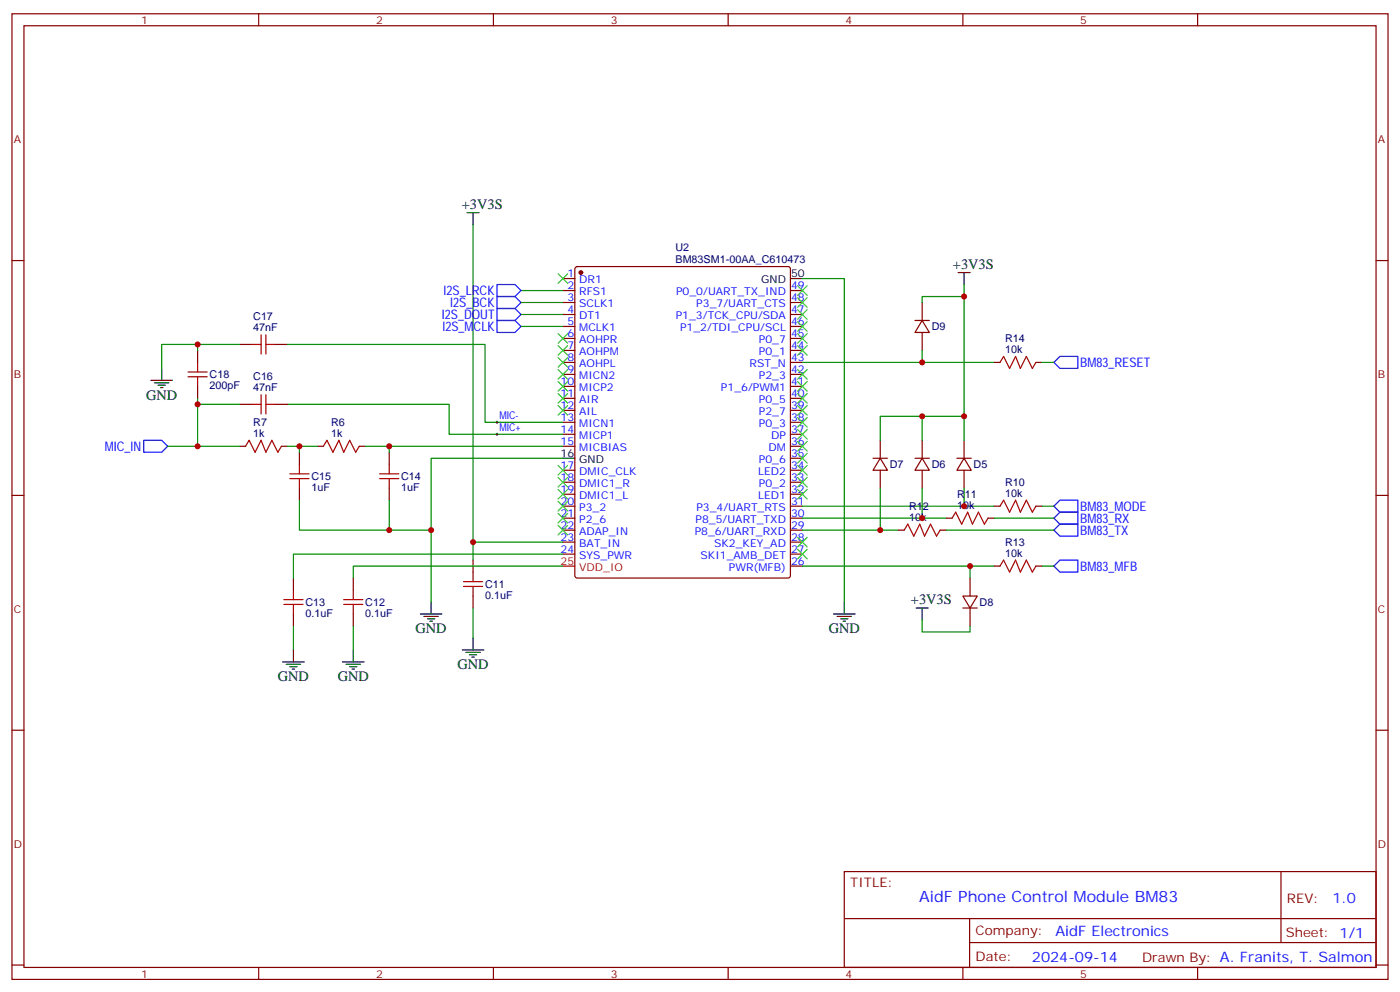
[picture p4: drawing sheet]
<svg xmlns="http://www.w3.org/2000/svg" width="412mm" height="292mm" viewBox="0 0 412 292" stroke-linecap="round" stroke-linejoin="round" font-family="sans-serif">
<g fill="none" stroke="#870000" stroke-width=".35">
<path d="M3.5 4.1h405.4v284.3h-405.4zM7.1 7.6h398.2v277.3h-398.2zM76.2 4.1v3.5M145.3 4.1v3.5M214.5 4.1v3.5M283.6 4.1v3.5M352.8 4.1v3.5M3.5 76.7h3.6M169.6 78.7l.4-.2h62.1l.5 .2 .2 .5v90.3l-.2 .5-.5 .2h-62.1l-.5-.2-.2-.5v-90.3zM405.3 76.7h3.6M165.8 82h3.5M165.8 85.5h3.5"/>
<path d="M165.8 89.1h3.5M165.8 92.6h3.5M165.8 96.1h3.5M165.8 99.7h3.5M232.8 85.5h3.6M232.8 89.1h3.6M232.8 92.6h3.6M232.8 96.1h3.6M232.8 99.7h3.6M269.5 94.4h4.3M271.6 94.4l2.2 3.5h-4.3zM271.6 89.1v5.3"/>
<path d="M271.6 97.9v5.3M58.2 103.2v3.5M58.2 113.8v3.5M70.6 119.1h3.5M70.6 101.4h3.5M81.1 119.1h3.6M81.1 101.4h3.6M165.8 103.2h3.5M165.8 106.7h3.5M165.8 110.2h3.5M165.8 113.8h3.5M165.8 117.3h3.5"/>
<path d="M232.8 103.2h3.6M232.8 106.7h3.6M232.8 110.2h3.6M232.8 113.8h3.6M232.8 117.3h3.6M292.8 106.7h1.8M305.2 106.7h1.7M70.6 131.4h1.7M82.9 131.4h1.8M88.2 133.2v3.5M93.5 131.4h1.7M105.8 131.4h1.8"/>
<path d="M114.7 133.2v3.5M165.8 120.8h3.5M165.8 124.4h3.5M165.8 127.9h3.5M165.8 131.4h3.5M165.8 138.5h3.5M232.8 120.8h3.6M232.8 124.4h3.6M232.8 127.9h3.6M232.8 131.4h3.6M232.8 138.5h3.6M232.8 134.9h3.6"/>
<path d="M257.2 134.9h4.2M259.3 134.9l2.1 3.6h-4.2zM259.3 129.6v5.3M259.3 138.5v5.3M269.5 134.9h4.3M271.6 134.9l2.2 3.6h-4.3zM271.6 129.6v5.3M271.6 138.5v5.3M281.9 134.9h4.2M284 134.9l2.1 3.6h-4.2zM284 129.6v5.3M284 138.5v5.3"/>
<path d="M3.5 145.9h3.6M88.2 143.8v3.5M114.7 143.8v3.5M165.8 142h3.5M165.8 145.5h3.5M165.8 149h3.5M165.8 152.6h3.5M165.8 156.1h3.5M165.8 159.6h3.5M232.8 142h3.6M232.8 145.5h3.6M232.8 149h3.6"/>
<path d="M232.8 152.6h3.6M232.8 156.1h3.6M232.8 159.6h3.6M264.6 156.1h1.7M276.9 156.1h1.8M278.7 152.6h1.8M291 152.6h1.8M292.8 149h1.8M305.2 149h1.7M405.3 145.9h3.6M86.4 170.2v3.5M104.1 170.2v3.5"/>
<path d="M139.3 164.9v3.6M139.3 175.5v3.5M165.8 163.2h3.5M232.8 163.2h3.6M232.8 166.7h3.6M283.6 175.5h4.3l-2.1 3.5zM283.6 179h4.3M285.8 170.2v5.3M285.8 179v5.3M292.8 166.7h1.8M305.2 166.7h1.7M86.4 180.8v3.5"/>
<path d="M104.1 180.8v3.5M3.5 215h3.6M405.3 215h3.6M248.7 256.6h156.6v28.3h-156.6zM377.3 256.7v20.8M248.7 270.5h156.5M285.6 277.5h119.6M285.6 270.5v14.1M3.5 284.2h3.6M76.2 284.9v3.5M145.3 284.9v3.5M214.5 284.9v3.5"/>
<path d="M283.6 284.9v3.5M352.8 284.9v3.5M405.3 284.2h3.6"/>
</g>
<circle cx="171.1" cy="80.3" r=".53" fill="#870000" stroke="#870000" stroke-width=".35"/>
<g fill="none" stroke="#000" stroke-width=".35">
<path d="M137.6 62.6h3.5M139.3 62.6v3.5M232.8 82h3.6M282.2 80.3h3.6M284 80.3v3.5M44.4 112h6.4M45.5 112.7h4.2M46.6 113.4h2.1M47.3 114.1h.7M47.6 108.5v3.5M165.8 134.9h3.5M127 177.3v3.5"/>
<path d="M248.7 177.3v3.5M269.9 179h3.5M271.6 179v3.6M83.3 194.9h6.3M84.3 195.6h4.2M85.4 196.3h2.1M86.1 197h.7M86.4 191.4v3.5M100.9 194.9h6.3M102 195.6h4.2M103 196.3h2.1M103.7 197h.7"/>
<path d="M104.1 191.4v3.5M123.8 180.8h6.4M124.9 181.5h4.2M125.9 182.2h2.2M126.6 182.9h.8M136.2 191.4h6.3M137.2 192.1h4.3M138.3 192.8h2.1M139 193.5h.7M139.3 187.9v3.5M245.5 180.8h6.4M246.6 181.5h4.2"/>
<path d="M247.6 182.2h2.2M248.4 182.9h.7"/>
</g>
<path d="M165.8 166.7h3.5" fill="none" stroke="#f00" stroke-width=".35"/>
<g fill="none" stroke="#008700" stroke-width=".35">
<path d="M139.3 66.1v93.5h26.5M153.5 85.5h12.3M153.5 89.1h12.3M153.5 92.6h12.3M153.5 96.1h12.3M236.4 82h12.3v95.3M284 87.3h-12.4v1.8M284 83.8v45.8M58.2 101.4v1.8M58.2 117.3v1.8M70.6 119.1h-12.4v12.3M70.6 101.4h-23v7.1"/>
<path d="M84.7 119.1h47.6v8.8h33.5M84.7 101.4h58.2v23h22.9M236.4 106.7h56.4M271.6 103.2v3.5M306.9 106.7h3.5M49.4 131.4h21.2M84.7 131.4h8.8M88.2 131.4v1.8M107.6 131.4h58.2M114.7 131.4v1.8M165.8 134.9h-38.8v42.4M271.6 122.6h-12.3v7"/>
<path d="M284 122.6h-12.4v7M88.2 147.3v8.8h38.8M114.7 147.3v8.8M139.3 159.6v5.3M236.4 152.6h42.3M236.4 156.1h22.9M236.4 149h47.6M259.3 143.8v12.3h5.3M271.6 143.8v8.8M278.7 156.1h31.7M284 143.8v5.2h8.8M292.8 152.6h17.6"/>
<path d="M306.9 149h3.5M139.3 179v8.9M165.8 166.7h-61.7v3.5M165.8 163.2h-79.4v7M236.4 166.7h56.4M285.8 166.7v3.5M306.9 166.7h3.5M86.4 184.3v7.1M104.1 184.3v7.1M271.6 182.6v3.5h14.2v-1.8"/>
</g>
<g fill="none" stroke="#a10000" stroke-width=".35">
<path d="M76.9 98.6v5.6M78.3 98.6v5.6M55.4 110.9h5.6M55.4 109.5h5.6M58.2 106.7v2.8M58.2 110.9v2.9M74.1 119.1h2.8M74.1 101.4h2.8M76.9 116.2v5.7M78.3 119.1h2.8M78.3 116.2v5.7M78.3 101.4h2.8"/>
<path d="M294.6 106.7l1-1.7 1.8 3.5 1.8-3.5 1.4 3.5 1.7-3.5 1.8 3.5 1.1-1.8M72.3 131.4l1.1-1.8 1.7 3.6 1.8-3.6 1.4 3.6 1.8-3.6 1.7 3.6 1.1-1.8M85.4 139.5h5.6M88.2 136.7v2.8M95.2 131.4l1.1-1.8 1.8 3.6 1.7-3.6 1.4 3.6 1.8-3.6 1.8 3.6 1-1.8M111.8 139.5h5.7M114.7 136.7v2.8M85.4 140.9h5.6M88.2 140.9v2.9M111.8 140.9h5.7M114.7 140.9v2.9M266.3 156.1l1.1-1.8 1.8 3.6 1.7-3.6 1.4 3.6 1.8-3.6 1.8 3.6 1-1.8"/>
<path d="M280.5 152.6l1-1.8 1.8 3.5 1.7-3.5 1.5 3.5 1.7-3.5 1.8 3.5 1-1.7M294.6 149l1-1.7 1.8 3.5 1.8-3.5 1.4 3.5 1.7-3.5 1.8 3.5 1.1-1.8M83.6 178h5.7M83.6 176.6h5.7M86.4 173.7v2.9M86.4 178v2.8M101.2 178h5.7M101.2 176.6h5.7M104.1 173.7v2.9M104.1 178v2.8M136.5 172.7h5.7M136.5 171.3h5.7"/>
<path d="M139.3 168.5v2.8M139.3 172.7v2.8M294.6 166.7l1-1.8 1.8 3.6 1.8-3.6 1.4 3.6 1.7-3.6 1.8 3.6 1.1-1.8"/>
</g>
<path d="M146.4 83.8h5.3l1.8 1.7-1.8 1.8h-5.3zM146.4 87.3h5.3l1.8 1.8-1.8 1.7h-5.3zM146.4 90.8h5.3l1.8 1.8-1.8 1.8h-5.3zM146.4 94.4h5.3l1.8 1.7-1.8 1.8h-5.3zM310.4 106.7l1.8-1.7h5.3v3.5h-5.3zM42.3 129.6h5.3l1.8 1.8-1.8 1.8h-5.3zM310.4 152.6l1.8-1.8h5.3v3.5h-5.3zM310.4 156.1l1.8-1.8h5.3v3.6h-5.3zM310.4 149l1.8-1.7h5.3v3.5h-5.3zM310.4 166.7l1.8-1.8h5.3v3.6h-5.3z" fill="none" stroke="#00f" stroke-width=".35"/>
<path d="M146 124.4h.8M146 127.9h.8M146.4 124v.7M146.4 127.5v.7" fill="none" stroke="#000" stroke-width=".29"/>
<g fill="none" stroke="#3c3" stroke-width=".35">
<path d="M164.4 80.6l2.8 2.8M164.4 98.2l2.8 2.9M167.2 80.6l-2.8 2.8M167.2 98.2l-2.8 2.9M234.9 98.2l2.9 2.9M234.9 94.7l2.9 2.8M234.9 91.2l2.9 2.8M234.9 87.7l2.9 2.8M234.9 84.1l2.9 2.9M237.8 84.1l-2.9 2.9M237.8 98.2l-2.9 2.9M237.8 94.7l-2.9 2.8"/>
<path d="M237.8 91.2l-2.9 2.8M237.8 87.7l-2.9 2.8M164.4 108.8l2.8 2.9M164.4 112.4l2.8 2.8M164.4 115.9l2.8 2.8M164.4 119.4l2.8 2.8M164.4 101.8l2.8 2.8M164.4 105.3l2.8 2.8M167.2 108.8l-2.8 2.9M167.2 112.4l-2.8 2.8M167.2 115.9l-2.8 2.8M167.2 119.4l-2.8 2.8"/>
<path d="M167.2 101.8l-2.8 2.8M167.2 105.3l-2.8 2.8M234.9 119.4l2.9 2.8M234.9 115.9l2.9 2.8M234.9 112.4l2.9 2.8M234.9 108.8l2.9 2.9M234.9 101.8l2.9 2.8M237.8 119.4l-2.9 2.8M237.8 115.9l-2.9 2.8M237.8 112.4l-2.9 2.8M237.8 108.8l-2.9 2.9M237.8 101.8l-2.9 2.8"/>
<path d="M164.4 137.1l2.8 2.8M167.2 137.1l-2.8 2.8M234.9 137.1l2.9 2.8M234.9 133.5l2.9 2.8M234.9 130l2.9 2.8M234.9 126.5l2.9 2.8M234.9 122.9l2.9 2.9M237.8 137.1l-2.9 2.8M237.8 133.5l-2.9 2.8M237.8 130l-2.9 2.8M237.8 126.5l-2.9 2.8M237.8 122.9l-2.9 2.9"/>
<path d="M164.4 140.6l2.8 2.8M164.4 144.1l2.8 2.8M164.4 147.6l2.8 2.9M164.4 151.2l2.8 2.8M164.4 154.7l2.8 2.8M167.2 140.6l-2.8 2.8M167.2 144.1l-2.8 2.8M167.2 147.6l-2.8 2.9M167.2 151.2l-2.8 2.8M167.2 154.7l-2.8 2.8M234.9 158.2l2.9 2.8M234.9 144.1l2.9 2.8"/>
<path d="M234.9 140.6l2.9 2.8M237.8 158.2l-2.9 2.8M237.8 144.1l-2.9 2.8M237.8 140.6l-2.9 2.8M234.9 161.7l2.9 2.9M237.8 161.7l-2.9 2.9"/>
</g>
<g fill="#c00">
<circle cx="139.3" cy="159.6" r=".88"/>
<circle cx="114.7" cy="131.4" r=".88"/>
<circle cx="88.2" cy="131.4" r=".88"/>
<circle cx="127" cy="156.1" r=".88"/>
<circle cx="114.7" cy="156.1" r=".88"/>
<circle cx="58.2" cy="131.4" r=".88"/>
<circle cx="58.2" cy="119.1" r=".88"/>
<circle cx="58.2" cy="101.4" r=".88"/>
<circle cx="284" cy="149" r=".88"/>
<circle cx="271.6" cy="152.6" r=".88"/>
<circle cx="284" cy="122.6" r=".88"/>
<circle cx="271.6" cy="122.6" r=".88"/>
<circle cx="259.3" cy="156.1" r=".88"/>
<circle cx="285.8" cy="166.7" r=".88"/>
<circle cx="271.6" cy="106.7" r=".88"/>
<circle cx="284" cy="87.3" r=".88"/>
</g>
<text font-size="4.6" fill="#00f" x="270.8" y="265.7">AidF Phone Control Module BM83</text>
<g font-size="4.2">
<text x="136.1" y="61.5">+3V3S</text>
<text x="280.7" y="79.2">+3V3S</text>
<text x="43" y="117.7">GND</text>
<text x="268.3" y="177.9">+3V3S</text>
<text x="122.4" y="186.4">GND</text>
<text x="244.1" y="186.4">GND</text>
<text x="134.8" y="197">GND</text>
<text x="81.8" y="200.6">GND</text>
<text x="99.5" y="200.6">GND</text>
</g>
<g font-size="4.2" fill="#00f">
<text x="392.5" y="265.9">1.0</text>
<text x="310.9" y="275.5">AidF Electronics</text>
<text x="304" y="283.3">2024-09-14</text>
</g>
<g font-size="3.9" fill="#00f">
<text x="130.7" y="86.9">I2S_LRCK</text>
<text x="130.2" y="94">I2S_DOUT</text>
<text x="132.6" y="90.4">I2S_BCK</text>
<text x="130.3" y="97.5">I2S_MCLK</text>
<text x="318.2" y="108">BM83_RESET</text>
<text x="30.9" y="132.8">MIC_IN</text>
<text x="318.2" y="153.9">BM83_RX</text>
<text x="318.2" y="150.4">BM83_MODE</text>
<text x="318.2" y="157.4">BM83_TX</text>
<text x="318.2" y="168">BM83_MFB</text>
</g>
<g font-size="3.9" fill="#800">
<text x="250.5" y="261.2">TITLE:</text>
<text x="379.1" y="265.9">REV:</text>
<text x="287.4" y="275.4">Company:</text>
<text x="378.7" y="276">Sheet: 1/1</text>
<text x="287.4" y="283.1">Date:</text>
<text x="336.4" y="283.2">Drawn By: A. Franits, T. Salmon</text>
</g>
<g font-size="3.2" fill="#800">
<text x="41.6" y="7.1">1</text>
<text x="110.8" y="7.1">2</text>
<text x="179.9" y="7.1">3</text>
<text x="249.1" y="7.1">4</text>
<text x="318.2" y="7.1">5</text>
<text x="4.1" y="42.2">A</text>
<text x="405.9" y="42.2">A</text>
<text x="4.1" y="111.3">B</text>
<text x="405.9" y="111.3">B</text>
<text x="4.1" y="180.4">C</text>
<text x="405.9" y="180.4">C</text>
<text x="4.1" y="249.6">D</text>
<text x="405.9" y="249.6">D</text>
<text x="41.6" y="287.9">1</text>
<text x="110.8" y="287.9">2</text>
<text x="179.9" y="287.9">3</text>
<text x="249.1" y="287.9">4</text>
<text x="318.2" y="287.9">5</text>
</g>
<g font-size="3.2" fill="#000080">
<text x="199" y="77.3">BM83SM1-00AA_C610473</text>
<text x="199" y="74">U2</text>
<text x="74.6" y="94.3">C17</text>
<text x="74.6" y="97.5">47nF</text>
<text x="274.5" y="97.3">D9</text>
<text x="296" y="100.7">R14</text>
<text x="296" y="103.9">10k</text>
<text x="61.7" y="111.4">C18</text>
<text x="74.6" y="112">C16</text>
<text x="61.7" y="114.6">200pF</text>
<text x="74.6" y="115.2">47nF</text>
<text x="74.6" y="125.4">R7</text>
<text x="97.5" y="125.4">R6</text>
<text x="74.6" y="128.6">1k</text>
<text x="97.5" y="128.6">1k</text>
<text x="262.1" y="137.9">D7</text>
<text x="274.5" y="137.9">D6</text>
<text x="286.8" y="137.9">D5</text>
<text x="91.7" y="141.4">C15</text>
<text x="118.2" y="141.4">C14</text>
<text x="296" y="143">R10</text>
<text x="91.7" y="144.6">1uF</text>
<text x="118.2" y="144.6">1uF</text>
<text x="281.9" y="149.8">10k</text>
<text x="281.9" y="146.5">R11</text>
<text x="296" y="146.2">10k</text>
<text x="267.8" y="153.3">10k</text>
<text x="267.8" y="150.1">R12</text>
<text x="296" y="160.7">R13</text>
<text x="296" y="163.9">10k</text>
<text x="142.9" y="173.1">C11</text>
<text x="90" y="178.4">C13</text>
<text x="107.6" y="178.4">C12</text>
<text x="142.9" y="176.3">0.1uF</text>
<text x="288.6" y="178.4">D8</text>
<text x="90" y="181.6">0.1uF</text>
<text x="107.6" y="181.6">0.1uF</text>
</g>
<g font-size="3.2" fill="#00f">
<text x="167.1" y="81.7">1</text>
<text x="170.6" y="83.4">DR1</text>
<text x="167.1" y="85.2">2</text>
<text x="167.1" y="88.7">3</text>
<text x="170.6" y="87">RFS1</text>
<text x="199.2" y="87">P0_0/UART_TX_IND</text>
<text x="233" y="88.7">48</text>
<text x="233" y="85.2">49</text>
<text x="167.1" y="92.3">4</text>
<text x="167.1" y="95.8">5</text>
<text x="170.6" y="90.5">SCLK1</text>
<text x="170.6" y="94">DT1</text>
<text x="199.1" y="94">P1_3/TCK_CPU/SDA</text>
<text x="205.1" y="90.5">P3_7/UART_CTS</text>
<text x="233" y="95.8">46</text>
<text x="233" y="92.3">47</text>
<text x="167.1" y="99.3">6</text>
<text x="170.6" y="97.5">MCLK1</text>
<text x="170.6" y="101.1">AOHPR</text>
<text x="200.3" y="97.5">P1_2/TDI_CPU/SCL</text>
<text x="223.6" y="101.1">P0_7</text>
<text x="233" y="99.3">45</text>
<text x="167.1" y="102.8">7</text>
<text x="167.1" y="106.4">8</text>
<text x="170.6" y="104.6">AOHPM</text>
<text x="223.6" y="104.6">P0_1</text>
<text x="233" y="106.4">43</text>
<text x="233" y="102.8">44</text>
<text x="165.1" y="113.4">10</text>
<text x="167.1" y="109.9">9</text>
<text x="170.6" y="108.1">AOHPL</text>
<text x="170.6" y="111.7">MICN2</text>
<text x="220.8" y="108.1">RST_N</text>
<text x="223.6" y="111.7">P2_3</text>
<text x="233" y="113.4">41</text>
<text x="233" y="109.9">42</text>
<text x="165.1" y="116.9">11</text>
<text x="170.6" y="115.2">MICP2</text>
<text x="170.6" y="118.7">AIR</text>
<text x="212.4" y="115.2">P1_6/PWM1</text>
<text x="223.6" y="118.7">P0_5</text>
<text x="233" y="116.9">40</text>
<text x="147.1" y="123.5">MIC-</text>
<text x="165.1" y="120.5">12</text>
<text x="165.1" y="124">13</text>
<text x="170.6" y="122.2">AIL</text>
<text x="170.6" y="125.8">MICN1</text>
<text x="223.6" y="125.8">P0_3</text>
<text x="223.6" y="122.2">P2_7</text>
<text x="233" y="124">38</text>
<text x="233" y="120.5">39</text>
<text x="147.1" y="127">MIC+</text>
<text x="165.1" y="127.5">14</text>
<text x="165.1" y="131.1">15</text>
<text x="170.6" y="129.3">MICP1</text>
<text x="227.2" y="129.3">DP</text>
<text x="233" y="131.1">36</text>
<text x="233" y="127.5">37</text>
<text x="170.6" y="132.8">MICBIAS</text>
<text x="223.6" y="136.3">P0_6</text>
<text x="226.4" y="132.8">DM</text>
<text x="233" y="134.6">35</text>
<text x="165.1" y="138.1">17</text>
<text x="165.1" y="141.6">18</text>
<text x="170.6" y="139.9">DMIC_CLK</text>
<text x="170.6" y="143.4">DMIC1_R</text>
<text x="223.3" y="139.9">LED2</text>
<text x="223.6" y="143.4">P0_2</text>
<text x="233" y="141.6">33</text>
<text x="233" y="138.1">34</text>
<text x="165.1" y="145.2">19</text>
<text x="165.1" y="148.7">20</text>
<text x="170.6" y="146.9">DMIC1_L</text>
<text x="223.3" y="146.9">LED1</text>
<text x="233" y="148.7">31</text>
<text x="233" y="145.2">32</text>
<text x="165.1" y="152.2">21</text>
<text x="165.1" y="155.8">22</text>
<text x="170.6" y="150.5">P3_2</text>
<text x="170.6" y="154">P2_6</text>
<text x="204.9" y="154">P8_5/UART_TXD</text>
<text x="205.1" y="150.5">P3_4/UART_RTS</text>
<text x="233" y="155.8">29</text>
<text x="233" y="152.2">30</text>
<text x="165.1" y="159.3">23</text>
<text x="170.6" y="157.5">ADAP_IN</text>
<text x="170.6" y="161">BAT_IN</text>
<text x="204.6" y="157.5">P8_6/UART_RXD</text>
<text x="210.3" y="161">SK2_KEY_AD</text>
<text x="233" y="159.3">28</text>
<text x="165.1" y="162.8">24</text>
<text x="170.6" y="164.6">SYS_PWR</text>
<text x="206.4" y="164.6">SKI1_AMB_DET</text>
<text x="233" y="166.3">26</text>
<text x="233" y="162.8">27</text>
<text x="214.7" y="168.1">PWR(MFB)</text>
</g>
<g font-size="3.2">
<text x="224.2" y="83.4">GND</text>
<text x="233" y="81.7">50</text>
<text x="165.1" y="134.6">16</text>
<text x="170.6" y="136.3">GND</text>
</g>
<g font-size="3.2" fill="#f00">
<text x="165.1" y="166.3">25</text>
<text x="170.6" y="168.1">VDD_IO</text>
</g>
</svg>
